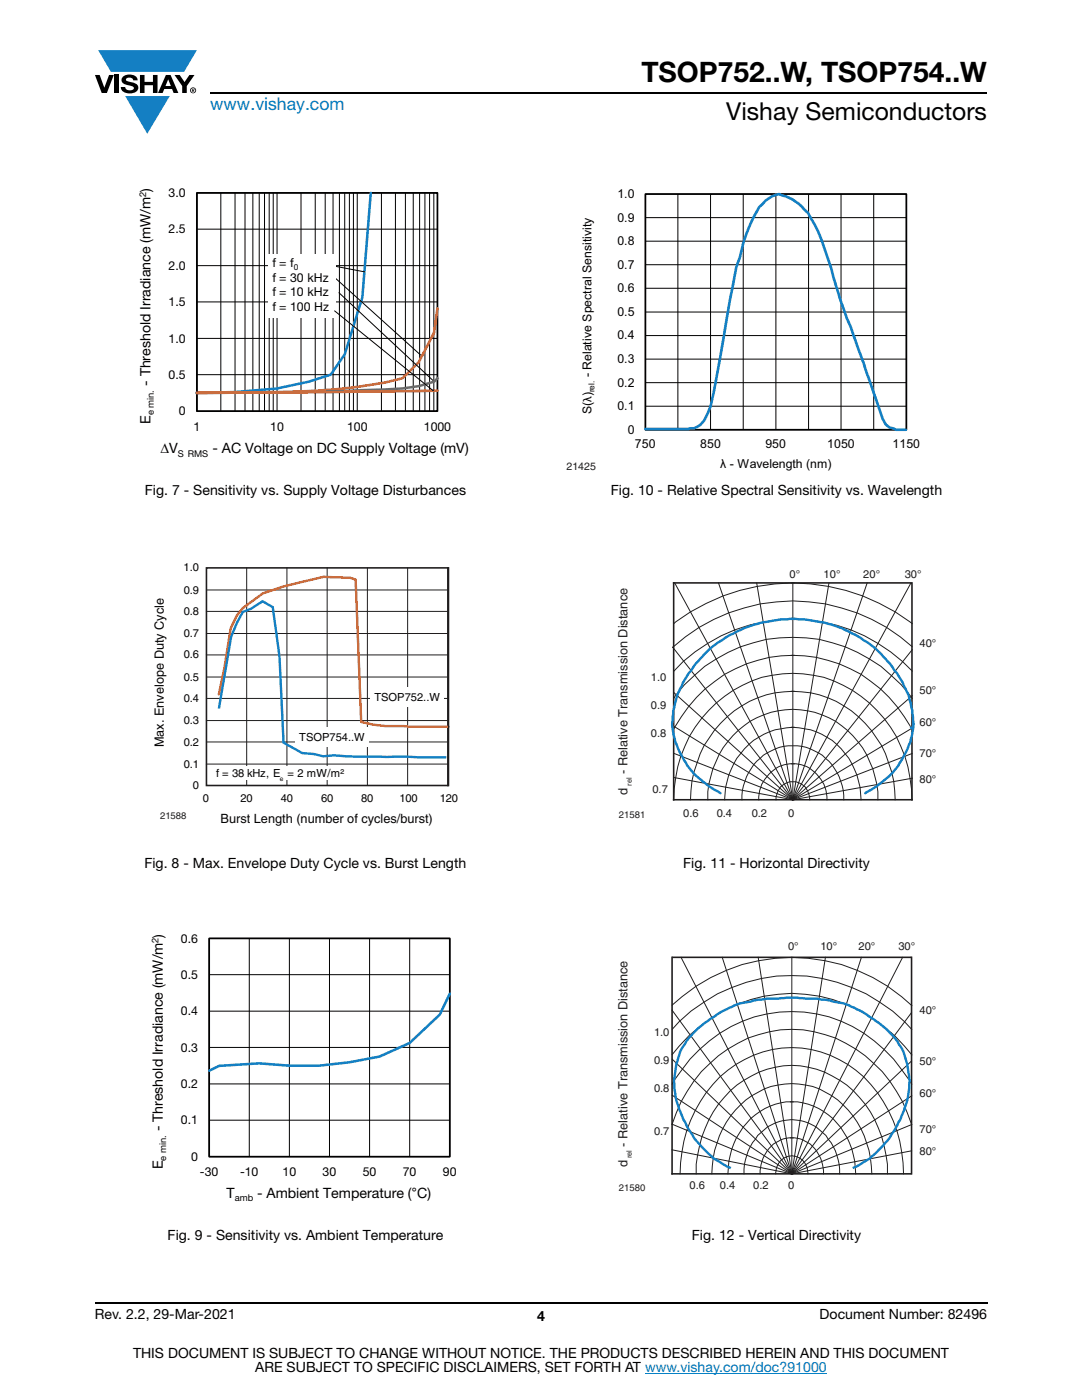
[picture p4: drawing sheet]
<svg xmlns="http://www.w3.org/2000/svg" width="216mm" height="279mm" viewBox="0 0 216 279" stroke-linecap="round" stroke-linejoin="round" font-family="sans-serif">
<g fill="#147fc3">
<path d="M19.6 10h19.7l-2.6 4.3h-1.1h-13.5z"/>
<path d="M25 19.2h8.9l-4.5 7.5z"/>
</g>
<g fill="#000">
<path d="M18.9 15h1l.9 2.5 1-2.5h.9l-1.4 3.6h-1zM22.9 15h.9v3.6h-.9zM24.6 15.3a2.1 2.1 0 0 1 2.8 .3l.1 .4h-.9a.79 .79 0 0 0-.7-.5 .79 .79 0 0 0-.8 .4l.3 .3 1 .2a1.08 1.08 0 0 1 1.2 1 1.08 1.08 0 0 1-1.1 1.2 1.73 1.73 0 0 1-2.4-1.2h.9a.96 .96 0 0 0 .8 .6 .96 .96 0 0 0 .9-.4 1.31 1.31 0 0 0-1.2-.6 1.03 1.03 0 0 1-1.1-.6 1.03 1.03 0 0 1 .2-1.1zM27.9 15h.9v1.3h1.7v-1.3h.9v3.6h-.9v-1.6h-1.7v1.6h-.9zM34.8 15h1.1l.9 1.4 1-1.4h1l-1.5 2.2v1.4h-.9v-1.4z"/>
<path d="M33.6 15.9l.5 1.3h-1.1zM33.1 15l-1.6 3.6h1l.3-.8h1.5l.3 .8h1l-1.6-3.6z"/>
<path d="M38.4 17.8h.2v.2h-.2zM38.3 17.7v.7h.1v-.3l.4 .3-.2-.3 .2-.2-.1-.2z"/>
<path d="M38.1 18a.46 .46 0 0 1 .9 0 .46 .46 0 0 1-.9 0zM37.9 18a.6 .6 0 0 0 1.2 0 .6 .6 0 0 0-1.2 0z"/>
</g>
<path d="M42 18.6h155M18.9 260h178.1" fill="none" stroke="#000" stroke-width=".36"/>
<path d="M128.7 274h36.3" fill="none" stroke="#007ec4" stroke-width=".2"/>
<g fill="none" stroke="#000" stroke-width=".2">
<path d="M39.3 38.5h48v43.6h-48zM44.1 38.5v43.6M46.9 38.5v43.6M48.9 38.5v43.6M50.5 38.5v43.6M51.7 38.5v43.6M52.8 38.5v43.6M53.7 38.5v43.6M54.5 38.5v43.6M55.3 38.5v43.6M60.1 38.5v43.6M62.9 38.5v43.6"/>
<path d="M64.9 38.5v43.6M66.5 38.5v43.6M67.7 38.5v43.6M68.8 38.5v43.6M69.7 38.5v43.6M70.5 38.5v43.6M71.3 38.5v43.6M76.1 38.5v43.6M78.9 38.5v43.6M80.9 38.5v43.6M82.5 38.5v43.6M83.7 38.5v43.6"/>
<path d="M84.8 38.5v43.6M85.7 38.5v43.6M86.6 38.5v43.6M39.3 53h48M39.3 45.7h48M62.4 52.3l10.4 2M66.8 55.4l17.2 15.5M67.6 58.4l18.8 17.5M39.3 74.8h48M39.3 67.5h48M39.3 60.3h48"/>
</g>
<path d="M39.3 38.5h48v43.6h-48z" fill="none" stroke="#000" stroke-width=".34"/>
<path d="M74 38.5l-1.7 20.9-3.5 11.3-2.8 4.1-4.4 1.4-6.3 1.3-8.4 .7-7.6 .2" fill="none" stroke="#147fc3" stroke-width=".51"/>
<path d="M87.3 61.5l-.7 4.9-3 5.9-3.3 3.2a97.5 97.5 0 0 1-19.1 2.6l-21.9 .3" fill="none" stroke="#f16b22" stroke-width=".51"/>
<path d="M87.3 75.5l-.7 .7-3 .9a123.1 123.1 0 0 1-14.8 .9l-29.5 .4" fill="none" stroke="#48b74e" stroke-width=".51"/>
<path d="M87.3 78l-48 .4" fill="none" stroke="#ee1f23" stroke-width=".51"/>
<path d="M53.6 50.8h13.5v12.6h-13.5z" fill="#fff"/>
<path d="M66.7 62l19.8 16.1" fill="none" stroke="#000" stroke-width=".2"/>
<g fill="none" stroke="#201d1e" stroke-width=".2">
<path d="M41.2 117.7h48.2M49.2 113.3v43.5M57.3 113.3v43.5M65.3 113.3v43.5M73.3 113.3v43.5M81.3 113.3v43.5M41.2 139.4h48.2M41.2 135.1h48.2M41.2 130.7h48.2M41.2 126.4h48.2M41.2 122h48.2M41.2 152.5h48.2"/>
<path d="M41.2 148.1h48.2M41.2 143.8h48.2"/>
</g>
<path d="M41.2 113.3h48.3v43.5h-48.3zM89.4 113.3v43.5" fill="none" stroke="#201d1e" stroke-width=".32"/>
<path d="M43.7 138.6l1.1-5.3 1.2-7.8 1.2-2.7 1.3-1.5 3.9-2.9 4.1-1.3 8-2 5.2 .2 1.3 .4 1.1 28.4 2.4 .5 2.4 .3 12.6 .1" fill="none" stroke="#f16b22" stroke-width=".48"/>
<path d="M41.9 152.9h28.2v2.6h-28.2z" fill="#fff"/>
<path d="M43.7 141.4l2.4-14.3 1.2-2.8 1.1-2.2 1.7-.6 2.3-1.5 2 1.2 1.4 9.8 .8 17.2 3.7 2.1 2.3 .2 1.9 .4 2.2-.2 4.6 .3 17.8 .1" fill="none" stroke="#147fc3" stroke-width=".48"/>
<g fill="#fff">
<path d="M73.8 137.1h14.7v4h-14.7z"/>
<path d="M59 145.1h14.6v3.9h-14.6z"/>
</g>
<g fill="none" stroke="#000" stroke-width=".2">
<path d="M135.3 38.7v47.1M141.8 38.7v47.1M148.3 38.7v47.1M154.8 38.7v47.1M161.3 38.7v47.1M167.8 38.7v47.1M174.3 38.7v47.1M180.9 38.7v47.1M180.9 38.7h-52.1v47.1h52.1M128.8 57.5h52.1M128.8 52.8h52.1M128.8 48.1h52.1"/>
<path d="M128.8 43.4h52.1M128.8 76.4h52.1M128.8 71.7h52.1M128.8 67h52.1M128.8 62.3h52.1M128.8 81.1h52.1M41.7 194.5h48.1M41.7 187.3h48.1l-.1 43.5h-48zM49.7 187.3v43.5M57.7 187.3v43.5M65.7 187.3v43.5M73.7 187.3v43.5"/>
<path d="M81.7 187.3v43.5M41.7 216.3h48.1M41.7 209h48.1M41.7 201.8h48.1M41.7 223.6h48.1"/>
</g>
<path d="M128.8 38.7h52.1v47.1h-52.1zM41.7 187.3h48.1v43.5h-48.1z" fill="none" stroke="#000" stroke-width=".34"/>
<path d="M89.8 198.3l-2 4.2-6.1 5.6-6 2.8a63.9 63.9 0 0 1-24 1.3l-8 .5-2 1" fill="none" stroke="#147fc3" stroke-width=".51"/>
<path d="M128.8 85.6h8.4l.6-.1a3.1 3.1 0 0 0 2.7-1.6l1.3-2.9 .6-2.8 4.5-24.8 .8-2.2a30.8 30.8 0 0 1 3.8-9.9 8.5 8.5 0 0 1 2.6-2.1l1.4-.5 1.2 .5a9.7 9.7 0 0 1 5.1 4.4 41.8 41.8 0 0 1 4 9.8l1.9 6.6 4.6 12.4 3.8 11.2 .7 1.2 .7 .5 1.3 .5h1.9" fill="none" stroke="#147fc3" stroke-width=".53"/>
<path d="M134.4 116.3h47.6v43.3h-47.6zM134.1 191.1v43.2h47.6M134.3 191.1h47.4M181.9 191.1v43.2" fill="none" stroke="#201d1e" stroke-width=".32"/>
<g fill="none" stroke="#201d1e" stroke-width=".2">
<path d="M134.6 116.3l23.6 43.3M143.4 116.3l14.8 43.3M151 116.3l7.2 43.3M157.9 116.3h.6M158.2 116.3v43.3M165.4 116.3l-7.2 43.3M173 116.3l-14.8 43.3M181.8 116.3l-23.6 43.3M134.2 129.2l24 30.4M134.5 138.2l23.7 21.4M134.5 139.3a29.3 29.3 0 0 1 47.5 .1M157.9 138h.6"/>
<path d="M157.9 130.8h.6M182 129.1a35.6 35.6 0 0 0-47.8 .1M182 133.9a32.3 32.3 0 0 0-47.5 .1M182 129.7l-23.8 29.9M182 138.8l-23.8 20.8M182 124.5a38.9 38.9 0 0 0-47.6 0M134.4 159.6a25.2 25.2 0 0 1 17.6-24.4 22.6 22.6 0 0 1 23 6.6 25.8 25.8 0 0 1 7 17.8M134.5 155.2l23.7 4.4M134.5 150.3l23.7 9.3M134.5 145l23.7 14.6M141.2 159.6a18.2 18.2 0 0 1 9.8-16.3 16.5 16.5 0 0 1 22.5 8.7 18.7 18.7 0 0 1 1.7 7.6M144.6 159.6a14.3 14.3 0 0 1 10-14 13.3 13.3 0 0 1 15.9 7.9 16.4 16.4 0 0 1 1.3 6.1"/>
<path d="M148 159.6a10.4 10.4 0 0 1 11.1-10.8 10.4 10.4 0 0 1 9.3 10.8M151.4 159.6a6.9 6.9 0 0 1 9.6-6.6 7.4 7.4 0 0 1 4 6.6M154.8 159.6a3.4 3.4 0 0 1 3.4-3.6 3.4 3.4 0 0 1 3.4 3.6M157.9 159.6h.6M157.9 152.4h.6M157.9 145.1h.6M178.6 159.6a22.2 22.2 0 0 0-3.7-12.4 19.6 19.6 0 0 0-33.4 0 19.4 19.4 0 0 0-3 6.8l-.4 1.8-.3 3.8M181.8 145.1a26.7 26.7 0 0 0-30.6-13.3 27.1 27.1 0 0 0-16.7 13.6M181.9 145.4l-23.7 14.2M182 150.4l-23.8 9.2M182.1 155.3l-23.9 4.3M135.9 191.1l22.1 43.2"/>
<path d="M144.1 191.1l13.9 43.2M151.3 191.1l6.7 43.2M158 191.1v43.2M164.7 191.1l-6.7 43.2M171.9 191.1l-13.9 43.2M180.1 191.1l-22.1 43.2M134.1 201.6l23.9 32.7M134.1 218.6l23.9 15.7M134.1 211.4l23.9 22.9M134.1 216.4a28.8 28.8 0 0 1 18.9-14 26.6 26.6 0 0 1 26.9 11.1l2 2.9M134.1 210.5a29.9 29.9 0 0 1 29.5-11.7 31.4 31.4 0 0 1 18.4 11.7M134.1 200.6a34.6 34.6 0 0 1 47.9 .1"/>
<path d="M134.1 205.4a31.9 31.9 0 0 1 44-3.6l2.4 2.1 1.4 1.5M157.7 219.9h.6M181.9 202.1l-23.9 32.2M181.9 211.8l-23.9 22.5M181.9 218.7l-23.9 15.6M134.1 229.5l23.9 4.8M134.1 224.3l23.9 10M134.1 224.4a26.4 26.4 0 0 1 17.3-17.9 23 23 0 0 1 22.9 5.7 28.3 28.3 0 0 1 7.6 12.2M135.7 234.3a26.5 26.5 0 0 1 9.5-20.7 20.5 20.5 0 0 1 28.6 2.8 26.9 26.9 0 0 1 6.5 17.9M142 234.3a18.7 18.7 0 0 1 8.1-15.7 14.7 14.7 0 0 1 20.1 4.1 20.8 20.8 0 0 1 3.8 11.6M145.2 234.3a14.6 14.6 0 0 1 7.4-13.1 11.8 11.8 0 0 1 15.8 4.8 14.8 14.8 0 0 1 2.3 8.3M148.5 234.3a10.6 10.6 0 0 1 7-10.5 8.7 8.7 0 0 1 9.8 3.6 10.8 10.8 0 0 1 2.2 6.9"/>
<path d="M151.7 234.3a6.7 6.7 0 0 1 6.9-7.2 6.8 6.8 0 0 1 5.7 7.2M154.8 234.3a3.3 3.3 0 0 1 4-3.5 3.5 3.5 0 0 1 2.4 3.5M157.7 234.3h.6M157.7 227.1h.6M177.1 234.3a22 22 0 0 0-9.6-18.7 16.8 16.8 0 0 0-19 0 21.4 21.4 0 0 0-9.3 14.9l-.3 1.8v2M181.9 229.7l-23.9 4.6M181.9 224.4l-23.9 9.9"/>
</g>
<path d="M157.9 123.5h.6M143.8 158.3a17.6 17.6 0 0 1-9.1-10.3 12.1 12.1 0 0 1-.4-5.5 18.7 18.7 0 0 1 2-6.2l.3-.5a24.7 24.7 0 0 1 7.1-7.8 18.2 18.2 0 0 1 4.1-2.3 26.7 26.7 0 0 1 18-1.1 23.5 23.5 0 0 1 4.9 2.1 24.5 24.5 0 0 1 10.5 11.8 15.3 15.3 0 0 1 .5 9.5l-.3 .6a16.4 16.4 0 0 1-8.2 9.3l-.6 .4M181.8 145.1l.2 .3M180.5 221.3a15.6 15.6 0 0 0 .2-10.1 10.8 10.8 0 0 0-2.8-4.7 28.7 28.7 0 0 0-9.5-6.2 42.2 42.2 0 0 0-8.8-1.1h-3.2a37 37 0 0 0-9.3 1.2 25 25 0 0 0-10.2 7.4 16 16 0 0 0-2.4 7.9 19.9 19.9 0 0 0 3.7 10.8 20.8 20.8 0 0 0 4.9 5.1l2.5 1.4M180.5 221.3a23.2 23.2 0 0 1-6.9 9.9l-3.2 1.8" fill="none" stroke="#147fc3" stroke-width=".48"/>
<text font-size="5.6" x="128" y="16.4">TSOP752..W, TSOP754..W</text>
<text font-size="4.9" x="144.9" y="24">Vishay Semiconductors</text>
<text font-size="3.5" fill="#007ec4" x="42" y="21.9">www.vishay.com</text>
<g font-size="2.8">
<text x="30" y="77" transform="rotate(-90 30 77)">- Threshold Irradiance (mW/m )</text>
<text x="30" y="84.6" transform="rotate(-90 30 84.6)">E</text>
<text x="32" y="90.4">ΔV</text>
<text x="42.4" y="90.4">- AC Voltage on DC Supply Voltage (mV)</text>
<text x="28.9" y="98.8">Fig. 7 - Sensitivity vs. Supply Voltage Disturbances</text>
<text x="121.9" y="98.8">Fig. 10 - Relative Spectral Sensitivity vs. Wavelength</text>
<text x="28.8" y="173.2">Fig. 8 - Max. Envelope Duty Cycle vs. Burst Length</text>
<text x="136.3" y="173.2">Fig. 11 - Horizontal Directivity</text>
<text x="32.5" y="225.8" transform="rotate(-90 32.5 225.8)">- Threshold Irradiance (mW/m )</text>
<text x="32.5" y="233.4" transform="rotate(-90 32.5 233.4)">E</text>
<text x="45.2" y="239.1">T</text>
<text x="51.3" y="239.1">- Ambient Temperature (°C)</text>
<text x="33.4" y="247.5">Fig. 9 - Sensitivity vs. Ambient Temperature</text>
<text x="138" y="247.5">Fig. 12 - Vertical Directivity</text>
<text x="18.9" y="263.3">Rev. 2.2, 29-Mar-2021</text>
<text x="107.2" y="263.6">4</text>
<text x="163.6" y="263.3">Document Number: 82496</text>
<text x="26.5" y="271">THIS DOCUMENT IS SUBJECT TO CHANGE WITHOUT NOTICE. THE PRODUCTS DESCRIBED HEREIN AND THIS DOCUMENT</text>
<text x="50.9" y="273.8">ARE SUBJECT TO SPECIFIC DISCLAIMERS, SET FORTH AT www.vishay.com/doc?91000</text>
</g>
<g font-size="2.5">
<text x="33.6" y="39.3">3.0</text>
<text x="123.2" y="39.5">1.0</text>
<text x="33.6" y="46.6">2.5</text>
<text x="123.2" y="44.2">0.9</text>
<text x="33.6" y="53.8">2.0</text>
<text x="54.3" y="53.4">f = f</text>
<text x="123.2" y="53.6">0.7</text>
<text x="123.2" y="48.9">0.8</text>
<text x="54.3" y="56.3">f = 30 kHz</text>
<text x="54.3" y="59.1">f = 10 kHz</text>
<text x="123.2" y="58.3">0.6</text>
<text x="33.6" y="61.1">1.5</text>
<text x="54.3" y="62">f = 100 Hz</text>
<text x="123.2" y="63">0.5</text>
<text x="33.6" y="68.4">1.0</text>
<text x="123.2" y="67.7">0.4</text>
<text x="33.6" y="75.6">0.5</text>
<text x="118" y="75.3" transform="rotate(-90 118 75.3)">- Relative Spectral Sensitivity</text>
<text x="123.2" y="77.1">0.2</text>
<text x="123.2" y="72.4">0.3</text>
<text x="35.7" y="82.9">0</text>
<text x="118" y="82.7" transform="rotate(-90 118 82.7)">S(λ)</text>
<text x="123.2" y="81.9">0.1</text>
<text x="38.6" y="86">1</text>
<text x="53.9" y="86">10</text>
<text x="69.3" y="86">100</text>
<text x="84.6" y="86">1000</text>
<text x="125.3" y="86.6">0</text>
<text x="126.7" y="89.5">750</text>
<text x="139.7" y="89.5">850</text>
<text x="152.7" y="89.5">950</text>
<text x="165.1" y="89.5">1050</text>
<text x="178.1" y="89.5">1150</text>
<text x="143.7" y="93.4">λ - Wavelength (nm)</text>
<text x="36.1" y="188.1">0.6</text>
<text x="36.1" y="195.4">0.5</text>
<text x="36.1" y="202.6">0.4</text>
<text x="36.1" y="209.9">0.3</text>
<text x="36.1" y="217.1">0.2</text>
<text x="36.1" y="224.4">0.1</text>
<text x="38.1" y="231.7">0</text>
<text x="39.9" y="234.8">-30</text>
<text x="47.9" y="234.8">-10</text>
<text x="56.4" y="234.8">10</text>
<text x="64.4" y="234.8">30</text>
<text x="72.4" y="234.8">50</text>
<text x="80.4" y="234.8">70</text>
<text x="88.4" y="234.8">90</text>
</g>
<g font-size="2.5" fill="#040504">
<text x="32.7" y="149.1" transform="rotate(-90 32.7 149.1)">Max. Envelope Duty Cycle</text>
<text x="44" y="164.3">Burst Length (number of cycles/burst)</text>
</g>
<g font-size="2.5" fill="#201d1e">
<text x="125.2" y="154.5" transform="rotate(-90 125.2 154.5)">- Relative Transmission Distance</text>
<text x="125.2" y="158.6" transform="rotate(-90 125.2 158.6)">d</text>
<text x="125.2" y="233" transform="rotate(-90 125.2 233)">d</text>
<text x="125.2" y="228.8" transform="rotate(-90 125.2 228.8)">- Relative Transmission Distance</text>
</g>
<g font-size="2.2" fill="#040504">
<text x="36.6" y="114">1.0</text>
<text x="36.7" y="118.5">0.9</text>
<text x="36.7" y="122.7">0.8</text>
<text x="36.7" y="131.4">0.6</text>
<text x="36.7" y="127.1">0.7</text>
<text x="36.7" y="135.8">0.5</text>
<text x="36.7" y="140.1">0.4</text>
<text x="74.7" y="139.9">TSOP752..W</text>
<text x="36.7" y="148.8">0.2</text>
<text x="36.7" y="144.5">0.3</text>
<text x="59.7" y="147.9">TSOP754..W</text>
<text x="36.7" y="153.2">0.1</text>
<text x="43.1" y="155">f = 38 kHz, E</text>
<text x="57.3" y="155">= 2 mW/m²</text>
<text x="38.5" y="157.5">0</text>
<text x="40.5" y="160.1">0</text>
<text x="48" y="160.1">20</text>
<text x="56" y="160.1">40</text>
<text x="64.1" y="160.1">60</text>
<text x="72.1" y="160.1">80</text>
<text x="79.7" y="160.1">100</text>
<text x="87.8" y="160.1">120</text>
</g>
<g font-size="2.2" fill="#201d1e">
<text x="157.6" y="115.3">0°</text>
<text x="164.3" y="115.3">10°</text>
<text x="172.3" y="115.3">20°</text>
<text x="180.5" y="115.3">30°</text>
<text x="183.5" y="129">40°</text>
<text x="129.9" y="135.9">1.0</text>
<text x="129.9" y="141.6">0.9</text>
<text x="183.5" y="138.5">50°</text>
<text x="129.9" y="147">0.8</text>
<text x="183.5" y="145">60°</text>
<text x="183.5" y="151">70°</text>
<text x="130.2" y="158.2">0.7</text>
<text x="183.5" y="156.2">80°</text>
<text x="136.3" y="163">0.6</text>
<text x="143" y="163">0.4</text>
<text x="150" y="163">0.2</text>
<text x="157.3" y="163">0</text>
<text x="157.2" y="189.6">0°</text>
<text x="163.7" y="189.6">10°</text>
<text x="171.3" y="189.6">20°</text>
<text x="179.3" y="189.6">30°</text>
<text x="183.5" y="202.4">40°</text>
<text x="130.5" y="206.8">1.0</text>
<text x="130.5" y="212.4">0.9</text>
<text x="183.5" y="212.5">50°</text>
<text x="130.5" y="217.9">0.8</text>
<text x="183.5" y="219">60°</text>
<text x="130.5" y="226.5">0.7</text>
<text x="183.5" y="226">70°</text>
<text x="183.5" y="230.5">80°</text>
<text x="137.6" y="237.4">0.6</text>
<text x="143.6" y="237.4">0.4</text>
<text x="150.3" y="237.4">0.2</text>
<text x="157.3" y="237.4">0</text>
</g>
<text font-size="2.1" fill="#201d1e" x="113" y="93.7">21425</text>
<g font-size="1.9">
<text x="29.2" y="39.3" transform="rotate(-90 29.2 39.3)">2</text>
<text x="30.7" y="82.9" transform="rotate(-90 30.7 82.9)">e min.</text>
<text x="35.5" y="91.1">S RMS</text>
<text x="31.6" y="188.1" transform="rotate(-90 31.6 188.1)">2</text>
<text x="33.2" y="231.7" transform="rotate(-90 33.2 231.7)">e min.</text>
<text x="46.8" y="239.7">amb</text>
</g>
<g font-size="1.9" fill="#201d1e">
<text x="31.9" y="163.5">21588</text>
<text x="123.5" y="163.3">21581</text>
<text x="123.5" y="237.6">21580</text>
</g>
<g font-size="1.7">
<text x="58.6" y="53.8">0</text>
<text x="118.6" y="78.3" transform="rotate(-90 118.6 78.3)">rel.</text>
</g>
<g font-size="1.5" fill="#201d1e">
<text x="126.1" y="156.8" transform="rotate(-90 126.1 156.8)">rel</text>
<text x="126.1" y="231.2" transform="rotate(-90 126.1 231.2)">rel</text>
</g>
<text font-size="1.3" fill="#040504" x="55.9" y="155.8">e</text>
</svg>
